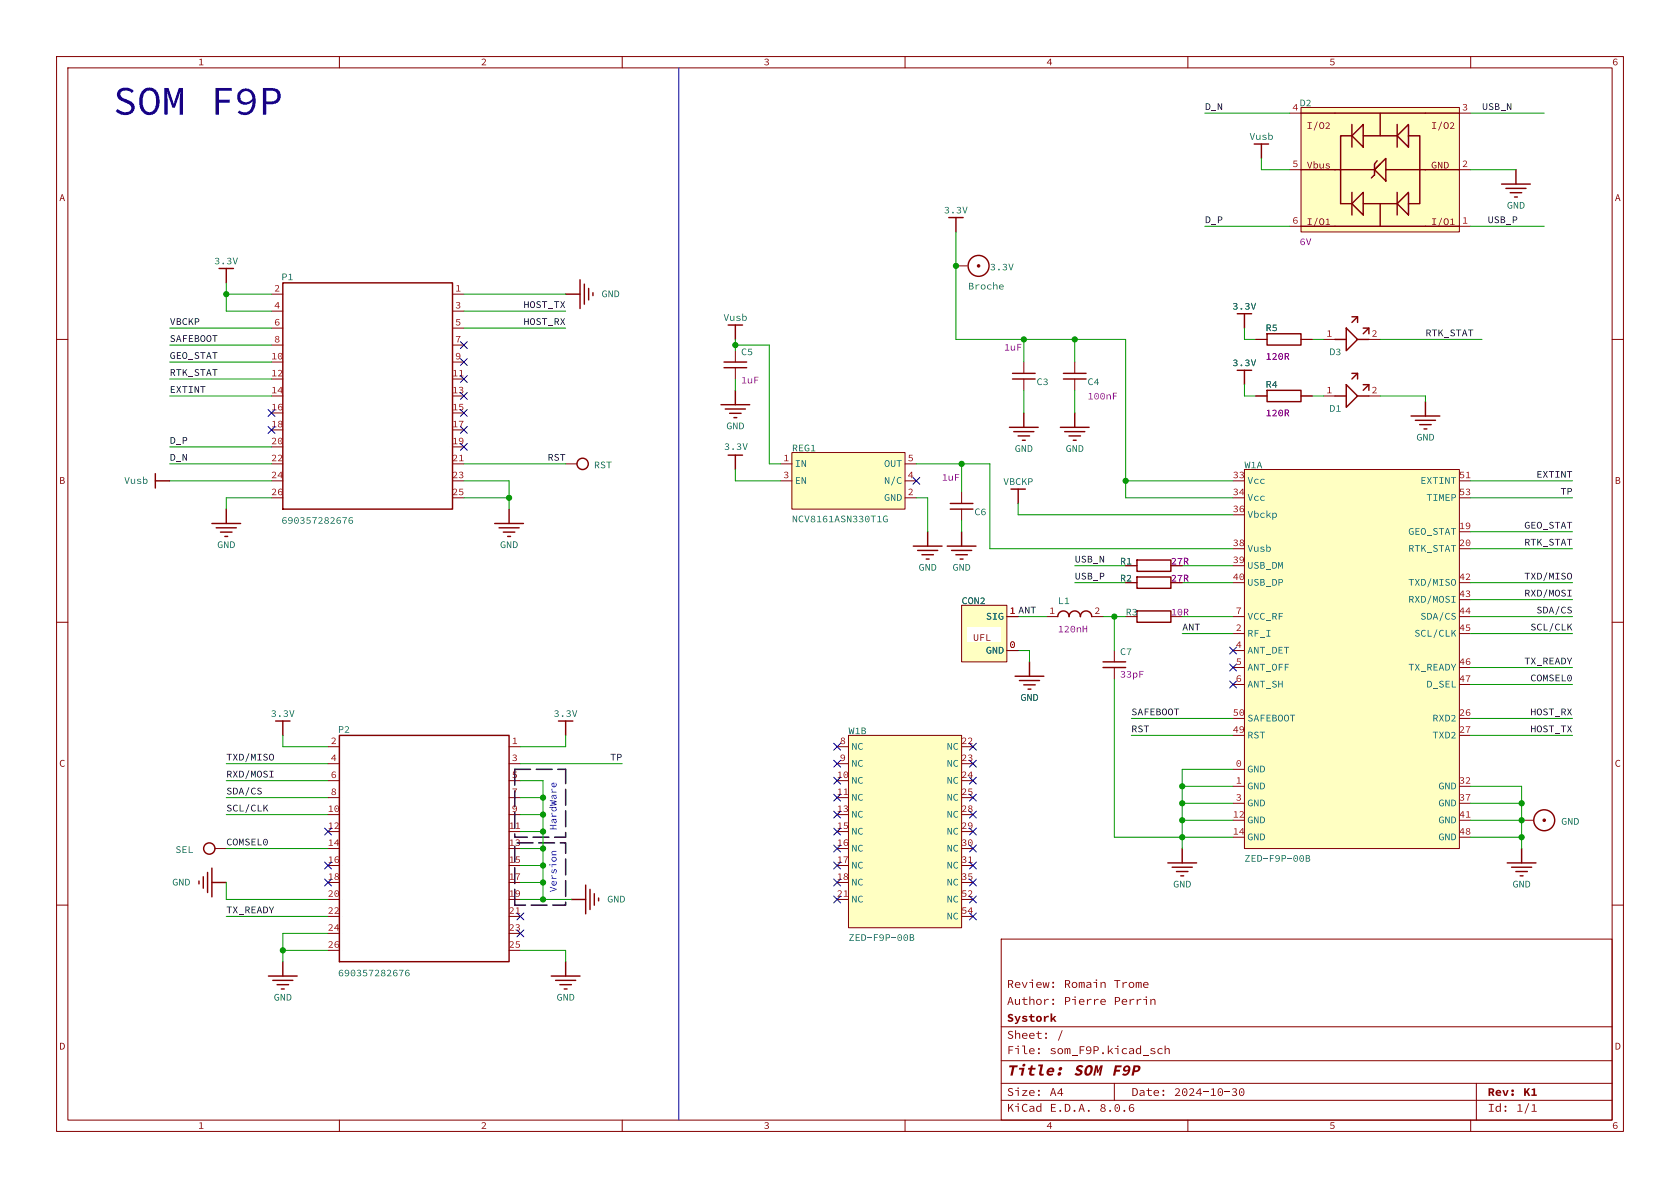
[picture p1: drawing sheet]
<svg xmlns="http://www.w3.org/2000/svg" width="297mm" height="210mm" viewBox="0 0 297 210" stroke-linecap="round" stroke-linejoin="round" font-family="sans-serif">
<g fill="none" stroke="#840000" stroke-width=".18">
<path d="M10 10h277v190h-277zM12 12h273v186h-273zM60 10v2M110 10v2M160 10v2M210 10v2M260 10v2M10 60h2M285 60h2M10 110h2M285 110h2M10 160h2"/>
<path d="M285 160h2M177 166h108v32h-108zM60 198v2M110 198v2M160 198v2M210 198v2M260 198v2"/>
</g>
<g fill="#840000">
<path d="M219.2 192.5a.59 .59 0 0 1 .7 .1 .59 .59 0 0 1 .1 .8 .49 .49 0 0 1-.7 .3 .49 .49 0 0 1-.3-.6h.2a.37 .37 0 0 0 .3 .5 .37 .37 0 0 0 .3-.5 .37 .37 0 0 0-.3-.6 .37 .37 0 0 0-.3 .6h-.2v-.2z"/>
<circle cx="205.7" cy="192.8" r=".18"/>
<circle cx="205.7" cy="193.6" r=".18"/>
<circle cx="219.5" cy="193" r=".14"/>
</g>
<path d="M177 194.5h108" fill="none" stroke="#840000" stroke-width=".18"/>
<g fill="#840000">
<path d="M199.8 195.3l.3-.1 .4 .1-.1 .1-.3-.1-.2 .1-.2 .5a.45 .45 0 0 1 .7 0 .45 .45 0 0 1-.2 .7 .45 .45 0 0 1-.6-.4v-.2h.1a.31 .31 0 0 0 .2 .5 .31 .31 0 0 0 .4-.3 .31 .31 0 0 0-.3-.4l-.2 .2a.22 .22 0 0 1-.3-.2 .22 .22 0 0 1 .1-.2z"/>
<circle cx="192.5" cy="196.4" r=".18"/>
</g>
<path d="M177 191.5h108" fill="none" stroke="#840000" stroke-width=".18"/>
<g fill="#840000">
<path d="M270.8 195.3l.5-.1v1.2h.4v.1h-.9v-.1h.3v-1h-.3z"/>
<circle cx="183.7" cy="192.8" r=".18"/>
<circle cx="183.7" cy="193.6" r=".18"/>
<circle cx="266.1" cy="195.6" r=".17"/>
<circle cx="266.1" cy="196.4" r=".17"/>
</g>
<path d="M177 187.5h108" fill="none" stroke="#840000" stroke-width=".18"/>
<g fill="#840000">
<path d="M185.3 188.9a.6 .6 0 0 1 .8-.2 .6 .6 0 0 1 .2 .8h-.9a.41 .41 0 0 0 .3 .4 .41 .41 0 0 0 .4-.1l.1 .2a.68 .68 0 0 1-.9 .1 .68 .68 0 0 1-.2-.8h.9a.29 .29 0 0 0-.3-.3 .29 .29 0 0 0-.2 .3h-.4z"/>
<path d="M182.1 185.4a.48 .48 0 0 1 .6-.1 .48 .48 0 0 1 .2 .6h-.8l.2 .3 .5-.1 .1 .1a.57 .57 0 0 1-.7 .1 .57 .57 0 0 1-.3-.6h.9a.33 .33 0 0 0-.4-.3 .33 .33 0 0 0-.3 .3h-.2z"/>
<path d="M204.7 185.5l.6-.2 .2 .1v.1a.4 .4 0 0 0-.6 .1 .4 .4 0 0 0 0 .5 .4 .4 0 0 0 .6 0l.1 .1a.56 .56 0 0 1-.8 0 .56 .56 0 0 1-.1-.7z"/>
<path d="M205.9 184.8h.2v.7l.3-.2a.35 .35 0 0 1 .4 .4v.6h-.2v-.6a.28 .28 0 0 0-.2-.3 .28 .28 0 0 0-.3 .2v.7h-.2z"/>
<circle cx="181" cy="188.3" r=".27"/>
<circle cx="187.5" cy="189" r=".32"/>
<circle cx="187.3" cy="189.9" r=".32"/>
<circle cx="183.7" cy="185.4" r=".18"/>
<circle cx="183.7" cy="186.2" r=".18"/>
</g>
<path d="M177 181.5h108" fill="none" stroke="#840000" stroke-width=".18"/>
<g fill="#840000">
<path d="M185.7 179.2h.3v.8l.4-.4h.4l-.4 .4 .4 .6h-.4l-.2-.4-.2 .2v.2h-.3z"/>
<path d="M184.6 176.6h.1l.1 .2 .3-.2h.3v.2h-.3l-.3 .2v.6h-.2z"/>
<path d="M194.7 176.7a.48 .48 0 0 1 .6-.1 .48 .48 0 0 1 .2 .6h-.8l.2 .3 .5-.1 .1 .1a.57 .57 0 0 1-.7 .1 .57 .57 0 0 1-.3-.6h.8a.33 .33 0 0 0-.3-.3 .33 .33 0 0 0-.3 .3h-.2z"/>
<path d="M203.4 176.6h.1v.2l.3-.2a.35 .35 0 0 1 .5 .4v.6h-.2v-.6a.28 .28 0 0 0-.2-.3 .28 .28 0 0 0-.4 .2v.7h-.1z"/>
<circle cx="184.9" cy="182.7" r=".18"/>
<circle cx="184.9" cy="183.5" r=".18"/>
<circle cx="186.2" cy="176.7" r=".18"/>
<circle cx="186.2" cy="177.5" r=".18"/>
<circle cx="186.2" cy="173.7" r=".18"/>
<circle cx="186.2" cy="174.5" r=".18"/>
</g>
<path d="M197 191.5v3M261 191.5v6.5" fill="none" stroke="#840000" stroke-width=".18"/>
<path d="M180 86.5v2.5M201 108h6v2h-6zM35.2 155.7v.6M35.9 155v2M36.7 154.2v3.6M37.5 153.5v5M37.5 156h2.5M47.5 172.5h5M48.2 173.3h3.6M49 174.1h2M49.7 174.8h.6M50 170v2.5" fill="none" stroke="#840000" stroke-width=".25"/>
<path d="M201 102h6v2h-6z" fill="none" stroke="#840000" stroke-width=".25"/>
<path d="M199 103h2" fill="none" stroke="#840000" stroke-width=".18"/>
<path d="M201 99h6v2h-6z" fill="none" stroke="#840000" stroke-width=".25"/>
<path d="M199 100h2" fill="none" stroke="#840000" stroke-width=".18"/>
<path d="M179 67h4M179 66h4" fill="none" stroke="#840000" stroke-width=".25"/>
<path d="M181 67v2" fill="none" stroke="#840000" stroke-width=".18"/>
<path d="M181 64v2" fill="none" stroke="#840000" stroke-width=".18"/>
<path d="M178.5 75.5h5M179.2 76.3h3.6M180 77.1h2M180.7 77.8h.6M181 73v2.5M60 130h30v40h-30z" fill="none" stroke="#840000" stroke-width=".25"/>
<path d="M90 132h2" fill="none" stroke="#840000" stroke-width=".18"/>
<circle cx="60.5" cy="144" r="0" fill="#006464"/>
<path d="M58 132h2" fill="none" stroke="#840000" stroke-width=".18"/>
<circle cx="60.5" cy="159" r="0" fill="#006464"/>
<path d="M90 138h2" fill="none" stroke="#840000" stroke-width=".18"/>
<path d="M90 144h2" fill="none" stroke="#840000" stroke-width=".18"/>
<path d="M71.8 171.5l.3-.1 .3 .1-.5 .1-.2 .4a.38 .38 0 0 1 .6 0 .38 .38 0 0 1-.1 .6 .38 .38 0 0 1-.5-.3l-.1-.2h.1a.27 .27 0 0 0 .2 .4 .27 .27 0 0 0 .4-.2 .27 .27 0 0 0-.3-.3 .18 .18 0 0 1-.3 .1 .18 .18 0 0 1-.1-.2z" fill="#006464"/>
<path d="M170 107h8v10h-8z" fill="#ffffc2"/>
<path d="M171 111h6v2.5h-6z" fill="#fff"/>
<path d="M170 107h8v10h-8z" fill="none" stroke="#800000" stroke-width=".18"/>
<g fill="#840000">
<path d="M172.2 112.1h.1v.8a.25 .25 0 0 0 .3 .3 .25 .25 0 0 0 .2-.4v-.7h.1v.7a.4 .4 0 0 1-.4 .5 .4 .4 0 0 1-.3-.5z"/>
<path d="M173.3 112.1h.7v.1h-.5v.4h.4v.2h-.4v.5h-.2z"/>
<path d="M174.4 112.1h.1v1.1h.6v.1h-.7z"/>
</g>
<path d="M190 67v2M178 109h2" fill="none" stroke="#840000" stroke-width=".18"/>
<path d="M188 67h4M188 66h4M220 65.5v2.5" fill="none" stroke="#840000" stroke-width=".25"/>
<path d="M190 64v2" fill="none" stroke="#840000" stroke-width=".18"/>
<g fill="none" stroke="#840000" stroke-width=".25">
<path d="M169 38.5v2.5M220 55.5v2.5M187.5 75.5h5M188.2 76.3h3.6M189 77.1h2M189.7 77.8h.6M190 73v2.5M50 127.5v2.5"/>
<circle cx="173" cy="47" r="1.85"/>
</g>
<circle cx="173" cy="47" r=".22" fill="#840000" stroke="#840000" stroke-width=".18"/>
<path d="M169 47h2" fill="none" stroke="#840000" stroke-width=".18"/>
<path d="M176.7 50.4a.41 .41 0 0 1 .5-.1 .41 .41 0 0 1 .2 .5h-.7l.2 .2h.4l.1 .1a.48 .48 0 0 1-.5 0 .48 .48 0 0 1-.3-.4h.7l-.3-.3-.4 .3z" fill="#006464"/>
<path d="M50 50h30v40h-30zM249.5 73.5h5M250.2 74.3h3.6M251 75.1h2M251.7 75.8h.6M252 71v2.5M130 80.5v2.5" fill="none" stroke="#840000" stroke-width=".25"/>
<path d="M80 52h2" fill="none" stroke="#840000" stroke-width=".18"/>
<circle cx="50.5" cy="64" r="0" fill="#006464"/>
<path d="M48 52h2" fill="none" stroke="#840000" stroke-width=".18"/>
<circle cx="50.5" cy="79" r="0" fill="#006464"/>
<path d="M80 58h2" fill="none" stroke="#840000" stroke-width=".18"/>
<path d="M80 64h2" fill="none" stroke="#840000" stroke-width=".18"/>
<path d="M61.8 91.5l.3-.1 .3 .1-.5 .1-.2 .4a.38 .38 0 0 1 .6 0 .38 .38 0 0 1-.1 .6 .38 .38 0 0 1-.5-.3l-.1-.2h.1a.27 .27 0 0 0 .2 .4 .27 .27 0 0 0 .4-.2 .27 .27 0 0 0-.3-.3 .18 .18 0 0 1-.3 .1 .18 .18 0 0 1-.1-.2z" fill="#006464"/>
<g fill="none" stroke="#840000" stroke-width=".25">
<path d="M223 25.5v2.5M40 47.5v2.5M27.5 83.7v2.6M27.5 85h2.5M37.5 92.5h5M38.2 93.3h3.6M39 94.1h2M39.7 94.8h.6M40 90v2.5M87.5 92.5h5M88.2 93.3h3.6M89 94.1h2"/>
<path d="M89.7 94.8h.6M90 90v2.5"/>
</g>
<path d="M230 19h28v22h-28z" fill="#ffffc2"/>
<g fill="none" stroke="#840000" stroke-width=".25">
<path d="M230 20h28M244 20v4M230 40h28M239 24h-2v12h2M239 24l2-2v4zM239 22v4M239 34v4M241 34v4l-2-2zM241 36h6M241 24h6M243 31l-.6 .5M243 30l2-2v4z"/>
<path d="M243.5 28.4l-.5 .6v2M244 29l-1 1h-13M244 36v4M245 30h13M247 24l2-2v4zM247 22v4M247 34v4M249 24h2v12h-2M249 34v4l-2-2z"/>
</g>
<path d="M230 19h28v22h-28z" fill="none" stroke="#800000" stroke-width=".18"/>
<g fill="#840000">
<path d="M234.4 38.7l.4-.1v1.1h.3v.1h-.7v-.1h.3v-.9z"/>
<path d="M256.4 38.7l.4-.1v1.1h.3v.1h-.7v-.1h.3v-.9z"/>
<path d="M234.3 21.8a.42 .42 0 0 1 .7 0 .42 .42 0 0 1-.2 .6l-.3 .3h.6v.1h-.8a1.17 1.17 0 0 0 .6-1z"/>
<path d="M256.3 21.8a.43 .43 0 0 1 .7 0 .43 .43 0 0 1-.2 .7l-.3 .2h.6v.1h-.8a1.19 1.19 0 0 0 .6-1z"/>
</g>
<path d="M258 40h2" fill="none" stroke="#840000" stroke-width=".18"/>
<path d="M258 30h2" fill="none" stroke="#840000" stroke-width=".18"/>
<path d="M228 30h2" fill="none" stroke="#840000" stroke-width=".18"/>
<path d="M265.5 32.5h5M266.2 33.3h3.6M267 34.1h2M267.7 34.8h.6M268 30v2.5" fill="none" stroke="#840000" stroke-width=".25"/>
<path d="M140 80h20v10h-20z" fill="#ffffc2"/>
<path d="M140 80h20v10h-20z" fill="none" stroke="#800000" stroke-width=".18"/>
<path d="M138 82h2M160 82h2M160 88h2" fill="none" stroke="#840000" stroke-width=".18"/>
<path d="M150 130h20v34h-20z" fill="#ffffc2"/>
<path d="M150 130h20v34h-20z" fill="none" stroke="#800000" stroke-width=".18"/>
<path d="M222 60h2M148 135h2" fill="none" stroke="#840000" stroke-width=".18"/>
<path d="M224 59h6v2h-6z" fill="none" stroke="#840000" stroke-width=".25"/>
<path d="M230 60h2" fill="none" stroke="#840000" stroke-width=".18"/>
<path d="M224 69h6v2h-6z" fill="none" stroke="#840000" stroke-width=".25"/>
<path d="M222 70h2" fill="none" stroke="#840000" stroke-width=".18"/>
<path d="M230 70h2" fill="none" stroke="#840000" stroke-width=".18"/>
<path d="M236 60h2M238 58l2 2-2 2zM239 56h1v1M240 60h2M240 56l-1 1M241 58h1v1M242 58l-1 1" fill="none" stroke="#840000" stroke-width=".25"/>
<path d="M234 60h2" fill="none" stroke="#840000" stroke-width=".18"/>
<path d="M242 60h2" fill="none" stroke="#840000" stroke-width=".18"/>
<path d="M236 70h2M238 68l2 2-2 2zM239 66h1v1M240 70h2M240 66l-1 1M241 68h1v1M242 68l-1 1" fill="none" stroke="#840000" stroke-width=".25"/>
<path d="M234 70h2" fill="none" stroke="#840000" stroke-width=".18"/>
<path d="M242 70h2" fill="none" stroke="#840000" stroke-width=".18"/>
<path d="M187 109a1 1 0 0 1 1-1 1 1 0 0 1 1 1 1 1 0 0 1 1-1 1 1 0 0 1 1 1 1 1 0 0 1 1-1 1 1 0 0 1 1 1M101 159h2.5M103.5 156.5v5M104.3 157.2v3.6M105.1 158v2M105.8 158.7v.6" fill="none" stroke="#840000" stroke-width=".25"/>
<path d="M185 109h2" fill="none" stroke="#840000" stroke-width=".18"/>
<path d="M193 109h2" fill="none" stroke="#840000" stroke-width=".18"/>
<circle cx="37" cy="150" r="1" fill="none" stroke="#840000" stroke-width=".25"/>
<path d="M38 150h2" fill="none" stroke="#840000" stroke-width=".18"/>
<path d="M130 57.5v2.5M195 118h4M195 117h4" fill="none" stroke="#840000" stroke-width=".25"/>
<path d="M197 118v2" fill="none" stroke="#840000" stroke-width=".18"/>
<path d="M197 115v2" fill="none" stroke="#840000" stroke-width=".18"/>
<path d="M128 65h4M128 64h4M179.5 119.5h5M182 117v2.5M180.2 120.3h3.6M181 121.1h2M181.7 121.8h.6M206.5 152.5h5M207.2 153.3h3.6M208 154.1h2M208.7 154.8h.6M209 150v2.5" fill="none" stroke="#840000" stroke-width=".25"/>
<path d="M130 65v2" fill="none" stroke="#840000" stroke-width=".18"/>
<path d="M130 62v2" fill="none" stroke="#840000" stroke-width=".18"/>
<g fill="none" stroke="#840000" stroke-width=".25">
<path d="M100 127.5v2.5M97.5 172.5h5M98.2 173.3h3.6M99 174.1h2M99.7 174.8h.6M100 170v2.5"/>
<circle cx="273" cy="145" r="1.85"/>
</g>
<circle cx="273" cy="145" r=".22" fill="#840000" stroke="#840000" stroke-width=".18"/>
<path d="M269 145h2" fill="none" stroke="#840000" stroke-width=".18"/>
<circle cx="103" cy="82" r="1" fill="none" stroke="#840000" stroke-width=".25"/>
<path d="M100 82h2" fill="none" stroke="#840000" stroke-width=".18"/>
<path d="M266.5 152.5h5M267.2 153.3h3.6M268 154.1h2M268.7 154.8h.6M269 150v2.5" fill="none" stroke="#840000" stroke-width=".25"/>
<path d="M220 83h38v67h-38z" fill="#ffffc2"/>
<path d="M220 83h38v67h-38z" fill="none" stroke="#800000" stroke-width=".18"/>
<path d="M170 90v2M218 112h2M218 118h2M218 139h2" fill="none" stroke="#840000" stroke-width=".18"/>
<g fill="none" stroke="#840000" stroke-width=".25">
<path d="M100 52h2.5M102.5 49.5v5M103.3 50.2v3.6M104.1 51v2M104.8 51.7v.6M127.5 71.5h5M128.2 72.3h3.6M129 73.1h2M129.7 73.8h.6M130 69v2.5M167.5 96.5h5M168 90h4"/>
<path d="M168 89h4M168.2 97.3h3.6M169 98.1h2M169.7 98.8h.6M170 94v2.5"/>
</g>
<path d="M170 87v2" fill="none" stroke="#840000" stroke-width=".18"/>
<path d="M161.5 96.5h5M162.2 97.3h3.6M163 98.1h2M163.7 98.8h.6M164 94v2.5" fill="none" stroke="#840000" stroke-width=".25"/>
<path d="M97.6 150.5l.8-.1v.2h-.5a.24 .24 0 0 0-.3 .2 .24 .24 0 0 0 .2 .2h.6v.2h-.9v-.1h.2l-.2-.3z" fill="#0000c2"/>
<path d="M91 136v12h9v-12M91 136h9M91 160v-11h9v11h-9" fill="none" stroke="#000" stroke-width=".25" stroke-dasharray="2.8 1"/>
<path d="M120 12v186" fill="none" stroke="#0000c2" stroke-width=".18"/>
<g fill="none" stroke="#009600" stroke-width=".18">
<path d="M213 20h15M260 20h13M213 40h15M223 28v2h5M260 30h8M260 40h13M30 58h18M40 50v5h8M40 52h8M82 55h18M82 58h18M82 52h18"/>
<path d="M130 60v2M169 41v19h30v28h19M181 60v4M190 60v4M220 58v2h2M232 60h2M244 60h18M30 61h18M30 64h18M30 70h18M30 79h18M30 67h18"/>
<path d="M130 61h6v21h2M130 67v2M181 69v4M190 69v4M220 68v2h2M232 70h2M244 70h8v1M30 82h18M30 85h18M48 88h-8v2M82 82h18M82 85h8v5"/>
<path d="M82 88h8M130 83v2h8M162 82h13v15h43M162 88h2v6M170 82v5M170 92v2M180 89v2h38M199 85h19M260 85h18M260 88h18M260 97h18M260 94h18"/>
<path d="M180 109h5M180 115h2v2M190 103h9M190 100h9M195 109h4M197 109v6M209 112h9M209 109h9M209 103h9M209 100h9M260 112h18M260 109h18"/>
<path d="M260 103h18M260 118h18M260 106h18M40 138h18M40 135h18M50 130v2h8M92 138h4v21M92 135h18M100 130v2h-8M197 120v28h21M200 130h18M200 127h18"/>
<path d="M209 139h9M218 136h-9v14M260 130h18M260 139h9v11M260 127h18M260 121h18M40 156v3h18M40 144h18M40 141h18M40 150h18M92 144h4M92 141h4"/>
<path d="M92 150h4M92 147h4M92 153h4M92 159h9M92 156h4M209 145h9M209 142h9M260 145h9M260 148h9M260 142h9M40 162h18M50 168h8"/>
<path d="M58 165h-8v5M92 168h8v2"/>
</g>
<g fill="none" stroke="#000084" stroke-width=".18">
<path d="M47.4 75.4l1.2 1.2M47.4 72.4l1.2 1.2M48.6 75.4l-1.2 1.2M48.6 72.4l-1.2 1.2M81.4 69.4l1.2 1.2M81.4 75.4l1.2 1.2M81.4 66.4l1.2 1.2M81.4 78.4l1.2 1.2M81.4 63.4l1.2 1.2M81.4 72.4l1.2 1.2M81.4 60.4l1.2 1.2M82.6 69.4l-1.2 1.2"/>
<path d="M82.6 75.4l-1.2 1.2M82.6 66.4l-1.2 1.2M82.6 78.4l-1.2 1.2M82.6 63.4l-1.2 1.2M82.6 72.4l-1.2 1.2M82.6 60.4l-1.2 1.2M161.4 84.4l1.2 1.2M162.6 84.4l-1.2 1.2M217.4 117.4l1.2 1.2M217.4 114.4l1.2 1.2M218.6 117.4l-1.2 1.2M218.6 114.4l-1.2 1.2"/>
<path d="M147.4 131.4l1.2 1.2M147.4 134.4l1.2 1.2M147.4 137.4l1.2 1.2M148.6 131.4l-1.2 1.2M148.6 134.4l-1.2 1.2M148.6 137.4l-1.2 1.2M171.4 131.4l1.2 1.2M171.4 134.4l1.2 1.2M171.4 137.4l1.2 1.2M172.6 131.4l-1.2 1.2M172.6 134.4l-1.2 1.2M172.6 137.4l-1.2 1.2"/>
<path d="M217.4 120.4l1.2 1.2M218.6 120.4l-1.2 1.2M57.4 152.4l1.2 1.2M57.4 146.4l1.2 1.2M57.4 155.4l1.2 1.2M58.6 152.4l-1.2 1.2M58.6 146.4l-1.2 1.2M58.6 155.4l-1.2 1.2M147.4 155.4l1.2 1.2M147.4 143.4l1.2 1.2M147.4 146.4l1.2 1.2M147.4 149.4l1.2 1.2"/>
<path d="M147.4 152.4l1.2 1.2M147.4 140.4l1.2 1.2M147.4 158.4l1.2 1.2M148.6 155.4l-1.2 1.2M148.6 158.4l-1.2 1.2M148.6 143.4l-1.2 1.2M148.6 146.4l-1.2 1.2M148.6 149.4l-1.2 1.2M148.6 152.4l-1.2 1.2M148.6 140.4l-1.2 1.2M171.4 158.4l1.2 1.2M171.4 149.4l1.2 1.2"/>
<path d="M171.4 155.4l1.2 1.2M171.4 152.4l1.2 1.2M171.4 146.4l1.2 1.2M171.4 140.4l1.2 1.2M171.4 143.4l1.2 1.2M172.6 158.4l-1.2 1.2M172.6 149.4l-1.2 1.2M172.6 155.4l-1.2 1.2M172.6 152.4l-1.2 1.2M172.6 146.4l-1.2 1.2M172.6 140.4l-1.2 1.2M172.6 143.4l-1.2 1.2"/>
<path d="M91.4 164.4l1.2 1.2M91.4 161.4l1.2 1.2M92.6 164.4l-1.2 1.2M92.6 161.4l-1.2 1.2M171.4 161.4l1.2 1.2M172.6 161.4l-1.2 1.2"/>
</g>
<path d="M199 100h2" fill="none" stroke="#840000" stroke-width=".18"/>
<path d="M199 103h2" fill="none" stroke="#840000" stroke-width=".18"/>
<path d="M222 70h2M178 109h2" fill="none" stroke="#840000" stroke-width=".18"/>
<path d="M230 70h2" fill="none" stroke="#840000" stroke-width=".18"/>
<path d="M222 60h2" fill="none" stroke="#840000" stroke-width=".18"/>
<path d="M230 60h2" fill="none" stroke="#840000" stroke-width=".18"/>
<g fill="#009600" stroke="#009600" stroke-width=".18">
<circle cx="269" cy="145" r=".46"/>
<circle cx="269" cy="148" r=".46"/>
<circle cx="269" cy="142" r=".46"/>
<circle cx="170" cy="82" r=".46"/>
<circle cx="181" cy="60" r=".46"/>
<circle cx="169" cy="47" r=".46"/>
<circle cx="190" cy="60" r=".46"/>
<circle cx="199" cy="85" r=".46"/>
<circle cx="197" cy="109" r=".46"/>
<circle cx="209" cy="148" r=".46"/>
<circle cx="209" cy="145" r=".46"/>
<circle cx="209" cy="142" r=".46"/>
<circle cx="209" cy="139" r=".46"/>
<circle cx="90" cy="88" r=".46"/>
<circle cx="40" cy="52" r=".46"/>
<circle cx="96" cy="144" r=".46"/>
<circle cx="96" cy="147" r=".46"/>
<circle cx="96" cy="159" r=".46"/>
<circle cx="96" cy="141" r=".46"/>
<circle cx="96" cy="153" r=".46"/>
<circle cx="96" cy="150" r=".46"/>
<circle cx="96" cy="156" r=".46"/>
<circle cx="50" cy="168" r=".46"/>
<circle cx="130" cy="61" r=".46"/>
</g>
<text font-size="7.1" fill="#0000c2" x="20" y="22.7">SOMF9P</text>
<g font-size="2.8" fill="#840000">
<text x="178" y="191.1">Title:</text>
<text x="189.8" y="191.1">SOMF9P</text>
</g>
<g font-size="2.1" fill="#840000">
<text x="178" y="178.3">Author:</text>
<text x="178" y="175.3">Review:</text>
<text x="188.1" y="178.3">Pierre</text>
<text x="188.1" y="175.3">Romain</text>
<text x="196.9" y="178.3">Perrin</text>
<text x="196.9" y="175.3">Trome</text>
<text x="178" y="184.3">Sheet:</text>
<text x="178" y="181.3">Systork</text>
<text x="186.8" y="184.3">/</text>
<text x="178" y="187">File:</text>
<text x="185.6" y="187">som_F9P.kicad_sch</text>
<text x="178" y="197.2">KiCad</text>
<text x="178" y="194.4">Size:</text>
<text x="185.6" y="197.2">E.D.A.</text>
<text x="185.6" y="194.4">A4</text>
<text x="194.4" y="197.2">8.0.6</text>
<text x="200" y="194.4">Date:</text>
<text x="207.6" y="194.4">2024-10-30</text>
<text x="263" y="194.4">Rev:</text>
<text x="263" y="197.2">Id:</text>
<text x="268" y="197.2">1/1</text>
<text x="269.3" y="194.4">K1</text>
</g>
<g font-size="1.8" fill="#840000">
<text x="35" y="12.2">1</text>
<text x="85" y="12.2">2</text>
<text x="135" y="12.2">3</text>
<text x="185" y="12.2">4</text>
<text x="235" y="12.2">5</text>
<text x="285" y="12.2">6</text>
<text x="231" y="23.4">I/O2</text>
<text x="253" y="23.4">I/O2</text>
<text x="10.5" y="36.2">A</text>
<text x="253" y="40.4">I/O1</text>
<text x="285.5" y="36.2">A</text>
<text x="10.5" y="86.2">B</text>
<text x="285.5" y="86.2">B</text>
<text x="10.5" y="136.2">C</text>
<text x="285.5" y="136.2">C</text>
<text x="10.5" y="186.2">D</text>
<text x="285.5" y="186.2">D</text>
<text x="35" y="200.2">1</text>
<text x="85" y="200.2">2</text>
<text x="135" y="200.2">3</text>
<text x="185" y="200.2">4</text>
<text x="235" y="200.2">5</text>
<text x="285" y="200.2">6</text>
</g>
<g font-size="1.8" fill="#0f0f0f">
<text x="213" y="19.7">D_N</text>
<text x="262" y="19.7">USB_N</text>
<text x="213" y="39.7">D_P</text>
<text x="263" y="39.7">USB_P</text>
<text x="30" y="57.7">VBCKP</text>
<text x="92.5" y="57.7">HOST_RX</text>
<text x="92.5" y="54.7">HOST_TX</text>
<text x="252" y="59.7">RTK_STAT</text>
<text x="30" y="60.7">SAFEBOOT</text>
<text x="30" y="63.7">GEO_STAT</text>
<text x="30" y="66.7">RTK_STAT</text>
<text x="30" y="69.7">EXTINT</text>
<text x="30" y="81.7">D_N</text>
<text x="30" y="78.7">D_P</text>
<text x="96.8" y="81.7">RST</text>
<text x="271.6" y="84.7">EXTINT</text>
<text x="275.9" y="87.7">TP</text>
<text x="269.5" y="93.7">GEO_STAT</text>
<text x="190" y="99.7">USB_N</text>
<text x="269.5" y="96.7">RTK_STAT</text>
<text x="190" y="102.7">USB_P</text>
<text x="269.5" y="105.7">RXD/MOSI</text>
<text x="269.5" y="102.7">TXD/MISO</text>
<text x="178.5" y="108.7">1 ANT</text>
<text x="209" y="111.7">ANT</text>
<text x="270.5" y="111.7">SCL/CLK</text>
<text x="271.6" y="108.7">SDA/CS</text>
<text x="269.5" y="117.7">TX_READY</text>
<text x="270.5" y="120.7">COMSEL0</text>
<text x="200" y="126.7">SAFEBOOT</text>
<text x="200" y="129.7">RST</text>
<text x="270.5" y="126.7">HOST_RX</text>
<text x="270.5" y="129.7">HOST_TX</text>
<text x="40" y="137.7">RXD/MOSI</text>
<text x="40" y="134.7">TXD/MISO</text>
<text x="107.9" y="134.7">TP</text>
<text x="40" y="143.7">SCL/CLK</text>
<text x="40" y="140.7">SDA/CS</text>
<text x="40" y="149.7">COMSEL0</text>
<text x="40" y="161.7">TX_READY</text>
</g>
<g font-size="1.8" fill="#006464">
<text x="228.5" y="19.7">4D2</text>
<text x="220.9" y="25.3">Vusb</text>
<text x="231" y="30.4">Vbus</text>
<text x="253" y="30.4">GND</text>
<text x="166.9" y="38.3">3.3V</text>
<text x="231" y="40.4">I/O1</text>
<text x="266.4" y="37.5">GND</text>
<text x="37.9" y="47.3">3.3V</text>
<text x="49.7" y="50.1">P1</text>
<text x="106.4" y="53.1">GND</text>
<text x="171.2" y="51.8">Broche</text>
<text x="175" y="48.4">3.3V</text>
<text x="127.9" y="57.3">Vusb</text>
<text x="217.9" y="55.3">3.3V</text>
<text x="223.7" y="59.1">R5</text>
<text x="131" y="63.4">C5</text>
<text x="217.9" y="65.3">3.3V</text>
<text x="235" y="63.4">D3</text>
<text x="183.3" y="68.7">C3</text>
<text x="192.3" y="68.7">C4</text>
<text x="223.7" y="69.1">R4</text>
<text x="128.4" y="76.5">GND</text>
<text x="235" y="73.4">D1</text>
<text x="105" y="83.4">RST</text>
<text x="128" y="80.1">3.3V</text>
<text x="140" y="80.4">REG1</text>
<text x="140.5" y="83.1">IN</text>
<text x="156.3" y="83.1">OUT</text>
<text x="179.4" y="80.5">GND</text>
<text x="188.4" y="80.5">GND</text>
<text x="220" y="83.4">W1A</text>
<text x="250.4" y="78.5">GND</text>
<text x="21.9" y="86.1">Vusb</text>
<text x="140.5" y="86.1">EN</text>
<text x="156.3" y="89.1">GND</text>
<text x="156.3" y="86.1">N/C</text>
<text x="177.3" y="86.3">VBCKP</text>
<text x="220.5" y="86.1">Vcc</text>
<text x="220.5" y="89.1">Vcc</text>
<text x="251.1" y="86.1">EXTINT</text>
<text x="252.2" y="89.1">TIMEP</text>
<text x="49.7" y="93.2">690357282676</text>
<text x="140" y="92.9">NCV8161ASN330T1G</text>
<text x="172.3" y="91.7">C6</text>
<text x="220.5" y="92.1">Vbckp</text>
<text x="249" y="95.1">GEO_STAT</text>
<text x="38.4" y="97.5">GND</text>
<text x="88.4" y="97.5">GND</text>
<text x="162.4" y="101.5">GND</text>
<text x="168.4" y="101.5">GND</text>
<text x="220.5" y="98.1">Vusb</text>
<text x="220.5" y="101.1">USB_DM</text>
<text x="249" y="98.1">RTK_STAT</text>
<text x="170" y="107.4">CON2</text>
<text x="187" y="107.4">L1</text>
<text x="220.5" y="104.1">USB_DP</text>
<text x="249" y="104.1">TXD/MISO</text>
<text x="249" y="107.1">RXD/MOSI</text>
<text x="174.3" y="110.1">SIG</text>
<text x="199" y="109.4">R3</text>
<text x="220.5" y="113.1">RF_I</text>
<text x="220.5" y="110.1">VCC_RF</text>
<text x="250" y="113.1">SCL/CLK</text>
<text x="251.1" y="110.1">SDA/CS</text>
<text x="174.3" y="116.1">GND</text>
<text x="198" y="116.4">C7</text>
<text x="220.5" y="116.1">ANT_DET</text>
<text x="220.5" y="119.1">ANT_OFF</text>
<text x="249" y="119.1">TX_READY</text>
<text x="180.4" y="124.5">GND</text>
<text x="220.5" y="122.1">ANT_SH</text>
<text x="252.2" y="122.1">D_SEL</text>
<text x="47.9" y="127.3">3.3V</text>
<text x="59.7" y="130.1">P2</text>
<text x="97.9" y="127.3">3.3V</text>
<text x="150" y="130.4">W1B</text>
<text x="220.5" y="131.1">RST</text>
<text x="220.5" y="128.1">SAFEBOOT</text>
<text x="253.2" y="128.1">RXD2</text>
<text x="253.2" y="131.1">TXD2</text>
<text x="150.5" y="133.1">NC</text>
<text x="150.5" y="136.1">NC</text>
<text x="167.4" y="133.1">NC</text>
<text x="167.4" y="136.1">NC</text>
<text x="220.5" y="137.1">GND</text>
<text x="150.5" y="139.1">NC</text>
<text x="150.5" y="142.1">NC</text>
<text x="167.4" y="139.1">NC</text>
<text x="167.4" y="142.1">NC</text>
<text x="220.5" y="140.1">GND</text>
<text x="220.5" y="143.1">GND</text>
<text x="254.3" y="140.1">GND</text>
<text x="254.3" y="143.1">GND</text>
<text x="150.5" y="145.1">NC</text>
<text x="150.5" y="148.1">NC</text>
<text x="167.4" y="145.1">NC</text>
<text x="167.4" y="148.1">NC</text>
<text x="220.5" y="146.1">GND</text>
<text x="220.5" y="149.1">GND</text>
<text x="254.3" y="146.1">GND</text>
<text x="254.3" y="149.1">GND</text>
<text x="276" y="146.4">GND</text>
<text x="31" y="151.4">SEL</text>
<text x="150.5" y="151.1">NC</text>
<text x="150.5" y="154.1">NC</text>
<text x="167.4" y="151.1">NC</text>
<text x="167.4" y="154.1">NC</text>
<text x="220" y="152.9">ZED-F9P-00B</text>
<text x="30.5" y="157.1">GND</text>
<text x="107.4" y="160.1">GND</text>
<text x="150.5" y="157.1">NC</text>
<text x="150.5" y="160.1">NC</text>
<text x="167.4" y="157.1">NC</text>
<text x="167.4" y="160.1">NC</text>
<text x="207.4" y="157.5">GND</text>
<text x="267.4" y="157.5">GND</text>
<text x="150" y="166.9">ZED-F9P-00B</text>
<text x="167.4" y="163.1">NC</text>
<text x="59.7" y="173.2">690357282676</text>
<text x="48.4" y="177.5">GND</text>
<text x="98.4" y="177.5">GND</text>
</g>
<g font-size="1.8" fill="#a90000">
<text x="258.5" y="19.7">3</text>
<text x="228.5" y="29.7">5</text>
<text x="258.5" y="29.7">2</text>
<text x="228.5" y="39.7">6</text>
<text x="258.5" y="39.7">1</text>
<text x="48.5" y="51.7">2</text>
<text x="80.5" y="51.7">1</text>
<text x="48.5" y="54.7">4</text>
<text x="48.5" y="57.7">6</text>
<text x="80.5" y="54.7">3</text>
<text x="80.5" y="57.7">5</text>
<text x="234.5" y="59.7">1</text>
<text x="242.5" y="59.7">2</text>
<text x="47.9" y="63.7">10</text>
<text x="48.5" y="60.7">8</text>
<text x="80.5" y="60.7">7</text>
<text x="80.5" y="63.7">9</text>
<text x="47.9" y="66.7">12</text>
<text x="47.9" y="69.7">14</text>
<text x="79.9" y="66.7">11</text>
<text x="79.9" y="69.7">13</text>
<text x="234.5" y="69.7">1</text>
<text x="242.5" y="69.7">2</text>
<text x="47.9" y="72.7">16</text>
<text x="47.9" y="75.7">18</text>
<text x="79.9" y="72.7">15</text>
<text x="79.9" y="75.7">17</text>
<text x="47.9" y="78.7">20</text>
<text x="47.9" y="81.7">22</text>
<text x="79.9" y="78.7">19</text>
<text x="79.9" y="81.7">21</text>
<text x="138.5" y="81.7">1</text>
<text x="160.5" y="81.7">5</text>
<text x="47.9" y="84.7">24</text>
<text x="47.9" y="87.7">26</text>
<text x="79.9" y="84.7">23</text>
<text x="79.9" y="87.7">25</text>
<text x="138.5" y="84.7">3</text>
<text x="160.5" y="87.7">2</text>
<text x="160.5" y="84.7">4</text>
<text x="217.9" y="84.7">33</text>
<text x="217.9" y="87.7">34</text>
<text x="257.9" y="84.7">51</text>
<text x="257.9" y="87.7">53</text>
<text x="217.9" y="90.7">36</text>
<text x="257.9" y="93.7">19</text>
<text x="198" y="100.4">R1</text>
<text x="207" y="100.4">27R</text>
<text x="217.9" y="96.7">38</text>
<text x="217.9" y="99.7">39</text>
<text x="257.9" y="96.7">20</text>
<text x="198" y="103.4">R2</text>
<text x="207" y="103.4">27R</text>
<text x="217.9" y="102.7">40</text>
<text x="257.9" y="102.7">42</text>
<text x="257.9" y="105.7">43</text>
<text x="178.5" y="108.7">1</text>
<text x="185.5" y="108.7">1</text>
<text x="193.5" y="108.7">2</text>
<text x="218.5" y="111.7">2</text>
<text x="218.5" y="108.7">7</text>
<text x="257.9" y="108.7">44</text>
<text x="257.9" y="111.7">45</text>
<text x="178.5" y="114.7">0</text>
<text x="218.5" y="114.7">4</text>
<text x="218.5" y="117.7">5</text>
<text x="257.9" y="117.7">46</text>
<text x="218.5" y="120.7">6</text>
<text x="257.9" y="120.7">47</text>
<text x="58.5" y="131.7">2</text>
<text x="90.5" y="131.7">1</text>
<text x="148.5" y="131.7">8</text>
<text x="169.9" y="131.7">22</text>
<text x="217.9" y="129.7">49</text>
<text x="217.9" y="126.7">50</text>
<text x="257.9" y="126.7">26</text>
<text x="257.9" y="129.7">27</text>
<text x="58.5" y="134.7">4</text>
<text x="58.5" y="137.7">6</text>
<text x="90.5" y="134.7">3</text>
<text x="90.5" y="137.7">5</text>
<text x="147.9" y="137.7">10</text>
<text x="148.5" y="134.7">9</text>
<text x="169.9" y="134.7">23</text>
<text x="169.9" y="137.7">24</text>
<text x="218.5" y="135.7">0</text>
<text x="57.9" y="143.7">10</text>
<text x="58.5" y="140.7">8</text>
<text x="90.5" y="140.7">7</text>
<text x="90.5" y="143.7">9</text>
<text x="147.9" y="140.7">11</text>
<text x="147.9" y="143.7">13</text>
<text x="169.9" y="140.7">25</text>
<text x="169.9" y="143.7">28</text>
<text x="218.5" y="138.7">1</text>
<text x="218.5" y="141.7">3</text>
<text x="257.9" y="138.7">32</text>
<text x="257.9" y="141.7">37</text>
<text x="57.9" y="146.7">12</text>
<text x="57.9" y="149.7">14</text>
<text x="89.9" y="146.7">11</text>
<text x="89.9" y="149.7">13</text>
<text x="147.9" y="146.7">15</text>
<text x="147.9" y="149.7">16</text>
<text x="169.9" y="146.7">29</text>
<text x="169.9" y="149.7">30</text>
<text x="217.9" y="144.7">12</text>
<text x="217.9" y="147.7">14</text>
<text x="257.9" y="144.7">41</text>
<text x="257.9" y="147.7">48</text>
<text x="57.9" y="152.7">16</text>
<text x="57.9" y="155.7">18</text>
<text x="89.9" y="152.7">15</text>
<text x="89.9" y="155.7">17</text>
<text x="147.9" y="152.7">17</text>
<text x="147.9" y="155.7">18</text>
<text x="169.9" y="152.7">31</text>
<text x="169.9" y="155.7">35</text>
<text x="57.9" y="158.7">20</text>
<text x="57.9" y="161.7">22</text>
<text x="89.9" y="158.7">19</text>
<text x="89.9" y="161.7">21</text>
<text x="147.9" y="158.7">21</text>
<text x="169.9" y="158.7">52</text>
<text x="169.9" y="161.7">54</text>
<text x="57.9" y="164.7">24</text>
<text x="57.9" y="167.7">26</text>
<text x="89.9" y="164.7">23</text>
<text x="89.9" y="167.7">25</text>
</g>
<g font-size="1.8" fill="#840084">
<text x="229.7" y="43.9">6V</text>
<text x="177.5" y="62.6">1uF</text>
<text x="223.7" y="64.2">120R</text>
<text x="131" y="68.4">1uF</text>
<text x="192.3" y="71.2">100nF</text>
<text x="223.7" y="74.2">120R</text>
<text x="166.5" y="85.6">1uF</text>
<text x="187" y="112.4">120nH</text>
<text x="207" y="109.4">10R</text>
<text x="198" y="120.4">33pF</text>
</g>
<g font-size="1.8" fill="#0000c2">
<text x="98.6" y="146.8" transform="rotate(-90 98.6 146.8)">HardWare</text>
<text x="98.6" y="157.8" transform="rotate(-90 98.6 157.8)">Version</text>
</g>
</svg>
